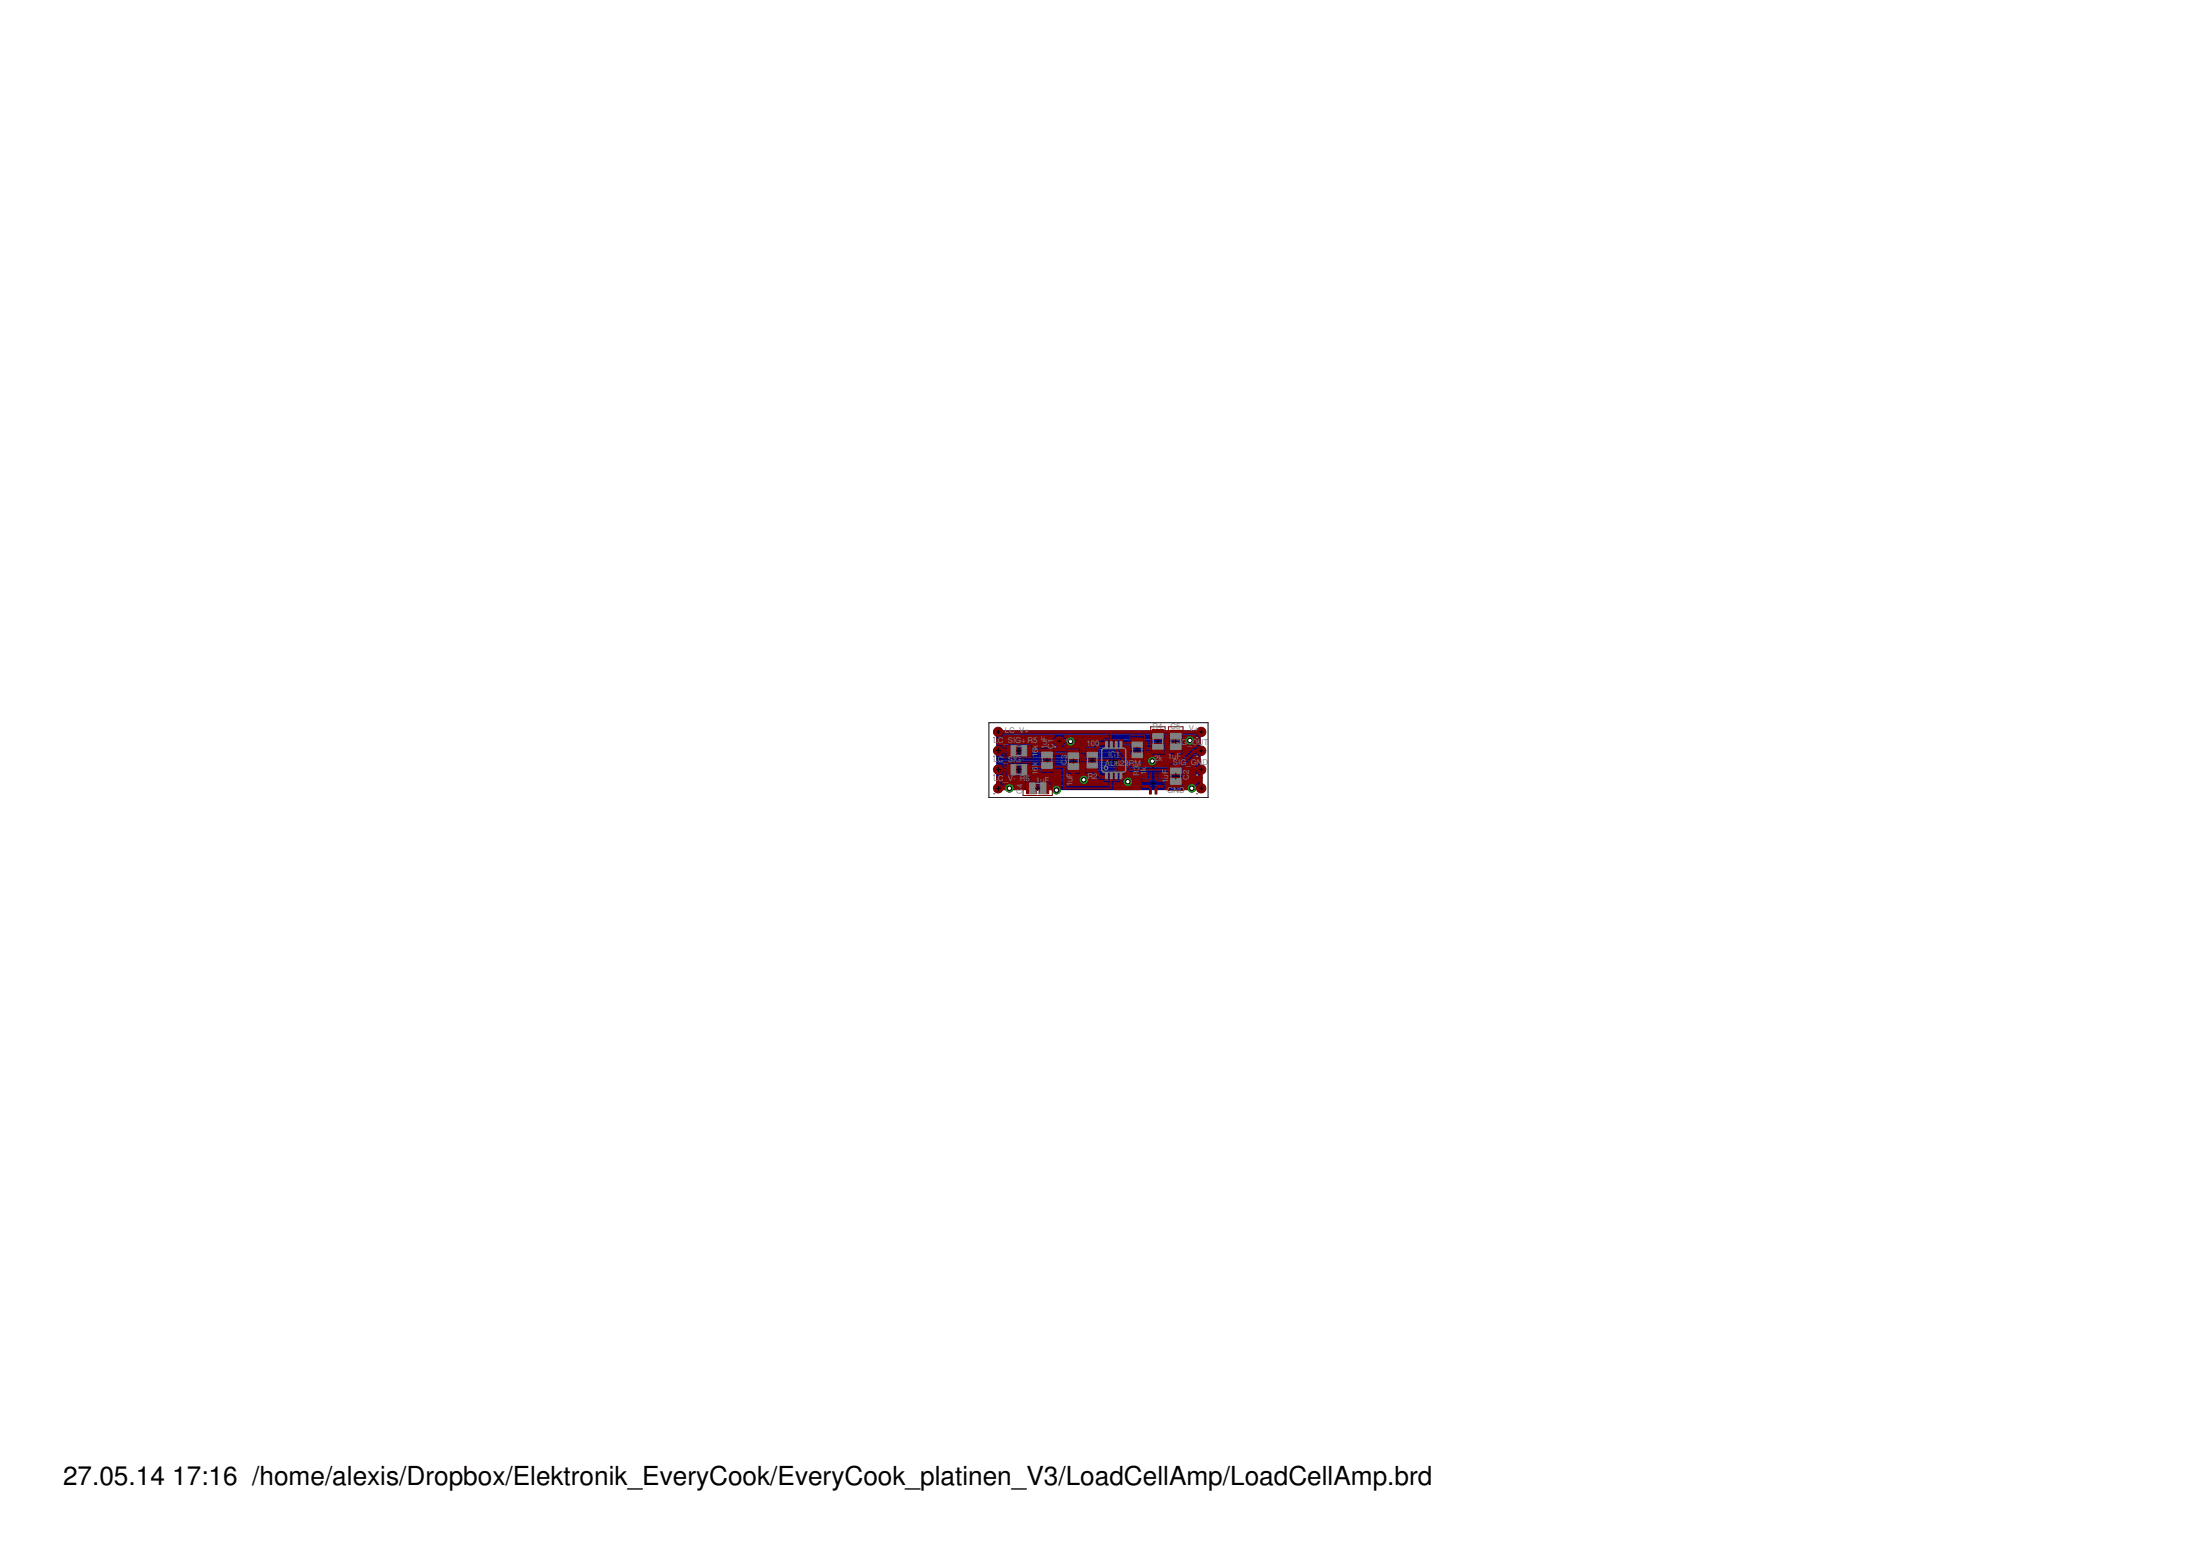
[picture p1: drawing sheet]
<svg xmlns="http://www.w3.org/2000/svg" width="297mm" height="210mm" viewBox="0 0 297 210" stroke-linecap="round" stroke-linejoin="round" font-family="sans-serif">
<path d="M136.3 106.4h24.6M144.5 100.1h.9v.2h.4v6.1" fill="none" stroke="#000080" stroke-width=".42"/>
<g fill="none" stroke="#000080" stroke-width=".25">
<path d="M134.6 98.7h27.4v7.8h-27.4zM134.6 99.9h27.4M134.6 99.7h27.4M134.6 99.5h27.4M134.6 99.3h27.4M134.6 99h27.4M134.6 98.8h27.4M160.7 99.9h.1v6.5M134.6 106.3h27.4M134.6 106.1h27.4M134.6 105.9h27.4M134.6 105.7h27.4"/>
<path d="M134.6 105.5h27.4M134.6 105.2h27.4M134.6 105h27.4M134.6 104.8h27.4M134.6 104.6h27.4M134.6 104.4h27.4M134.6 104.1h27.4M134.6 103.9h27.4M134.6 103.7h27.4M134.6 103.5h27.4M134.6 103.3h27.4M134.6 103h27.4"/>
<path d="M134.6 102.8h27.4M134.6 102.6h27.4M134.6 102.4h27.4M134.6 102.1h27.4M134.6 101.9h27.4M134.6 101.7h27.4M134.6 101.5h27.4M134.6 101.3h27.4M134.6 101h27.4M134.6 100.8h27.4M134.6 100.6h27.4M134.6 100.4h27.4"/>
<path d="M134.6 100.1h27.4M143.4 106.4l-.8 .3M146.3 105.3v1.1M152.3 105.5h.1v.9M155.6 102.7h.1v3.7"/>
</g>
<circle cx="160.9" cy="106.4" r=".51" fill="#008000" stroke="#008000" stroke-width=".14"/>
<circle cx="160.9" cy="106.4" r=".3" fill="#fff" stroke="#000" stroke-width=".14"/>
<circle cx="136.3" cy="106.4" r=".51" fill="#008000" stroke="#008000" stroke-width=".14"/>
<circle cx="136.3" cy="106.4" r=".3" fill="#fff" stroke="#000" stroke-width=".14"/>
<circle cx="160.7" cy="99.9" r=".51" fill="#008000" stroke="#008000" stroke-width=".14"/>
<circle cx="160.7" cy="99.9" r=".3" fill="#fff" stroke="#000" stroke-width=".14"/>
<circle cx="155.6" cy="102.7" r=".51" fill="#008000" stroke="#008000" stroke-width=".14"/>
<circle cx="155.6" cy="102.7" r=".3" fill="#fff" stroke="#000" stroke-width=".14"/>
<circle cx="152.3" cy="105.5" r=".51" fill="#008000" stroke="#008000" stroke-width=".14"/>
<circle cx="152.3" cy="105.5" r=".3" fill="#fff" stroke="#000" stroke-width=".14"/>
<circle cx="146.3" cy="105.3" r=".51" fill="#008000" stroke="#008000" stroke-width=".14"/>
<circle cx="146.3" cy="105.3" r=".3" fill="#fff" stroke="#000" stroke-width=".14"/>
<circle cx="142.6" cy="106.7" r=".51" fill="#008000" stroke="#008000" stroke-width=".14"/>
<circle cx="142.6" cy="106.7" r=".3" fill="#fff" stroke="#000" stroke-width=".14"/>
<circle cx="144.5" cy="100.1" r=".51" fill="#008000" stroke="#008000" stroke-width=".14"/>
<circle cx="144.5" cy="100.1" r=".3" fill="#fff" stroke="#000" stroke-width=".14"/>
<g fill="#800000" stroke="#800000" stroke-width=".14">
<path d="M149.2 99.8h.4v1.1h-.4z"/>
<path d="M149.9 99.8h.3v1.1h-.3z"/>
<path d="M150.5 99.8h.4v1.1h-.4z"/>
<path d="M151.2 99.8h.3v1.1h-.3z"/>
<path d="M151.2 104.4h.3v1h-.3z"/>
<path d="M150.5 104.4h.4v1h-.4z"/>
<path d="M149.9 104.4h.3v1h-.3z"/>
<path d="M149.2 104.4h.4v1h-.4z"/>
<path d="M140.6 101.1h1.5v1.3h-1.5z"/>
<path d="M140.6 102.8h1.5v1.3h-1.5z"/>
<path d="M146.7 101h1.5v1.3h-1.5z"/>
<path d="M146.7 102.9h1.5v1.3h-1.5z"/>
<path d="M152.8 101.5h1.5v1.3h-1.5z"/>
<path d="M152.8 99.6h1.5v1.3h-1.5z"/>
<path d="M155.6 100.4h1.5v1.3h-1.5z"/>
<path d="M155.6 98.5h1.5v1.3h-1.5z"/>
<path d="M158 103.3h1.5v1.3h-1.5z"/>
<path d="M158 104.9h1.5v1.4h-1.5z"/>
<path d="M136 100.6h1.3v1.5h-1.3z"/>
<path d="M137.9 100.6h1.3v1.5h-1.3z"/>
<path d="M136 103.1h1.3v1.5h-1.3z"/>
<path d="M137.9 103.1h1.3v1.5h-1.3z"/>
<path d="M144.2 102.9h1.5v1.3h-1.5z"/>
<path d="M144.2 101.2h1.5v1.4h-1.5z"/>
<path d="M138.6 105.7h1.3v1.4h-1.3z"/>
<path d="M140.3 105.7h1.3v1.4h-1.3z"/>
<path d="M158 100.3h1.5v1.3h-1.5z"/>
<path d="M158 98.6h1.5v1.3h-1.5z"/>
<path d="M156.2 106h.9v.3h-.9z"/>
<path d="M156 106.3h.2v.9h-.2z"/>
<path d="M155.2 106.3h.2v.9h-.2z"/>
<path d="M154.3 106h.9v.3h-.9z"/>
<path d="M154.3 105.3h.9v.2h-.9z"/>
<path d="M155.2 104.4h.2v.8h-.2z"/>
<path d="M156 104.4h.2v.8h-.2z"/>
<path d="M156.2 105.3h.9v.2h-.9z"/>
</g>
<g fill="#800000" stroke="#800000" stroke-width=".14">
<circle cx="134.8" cy="98.8" r=".64"/>
<circle cx="134.8" cy="101.3" r=".64"/>
<circle cx="134.8" cy="103.9" r=".64"/>
<circle cx="134.8" cy="106.4" r=".64"/>
<circle cx="162.2" cy="98.8" r=".64"/>
<circle cx="162.2" cy="101.3" r=".64"/>
<circle cx="162.2" cy="106.4" r=".64"/>
<circle cx="162.2" cy="103.9" r=".64"/>
<circle cx="143" cy="100.1" r=".64"/>
</g>
<path d="M134.8 98.8h27.4M158.7 98.8v.4M134.8 106.4h1.5M143 100.1h1.5M147.5 103.6l1.1 1.3M148.6 104.9h.1M149.4 104.9h-.8M149.4 100.4h-.8l-1.1 1.3M162.2 103.9v2.5h-1.3M162.2 105l-3.5 .6M162.2 101.3h-.9l-2.6 2.6" fill="none" stroke="#800000" stroke-width=".42"/>
<g fill="none" stroke="#800000" stroke-width=".25">
<path d="M134.6 99.9h7.4M135.1 99.7h7M135.5 99.5h6.7M143.8 99.5h5.7M144 99.7h4.9M144 99.9h4.3M148.3 99.8l-.2 .3M148.3 99.8h.1M148.8 99.8h-.4M148.8 99.8h.1M148.8 99.8l.3-.3h.4v-.2h-5.8l.3 .6h-.8v1.2a.96 .96 0 0 0 .8-.7M150 98.8l.1 1.6"/>
<path d="M156.3 98.8v.3M157.4 99.9v-.6h.3v.7M157.4 99.9l-.2 .2 .2 .1v1.6l-.2 .2h-1.8l-.1-.2v-.3h-.6v.5h-1v1.2l.8-.1 .2-.2v-.6h-2.3v.5M157.4 99.9h.3M157.4 99.7h.3M157.4 99.5h.3M159.8 99.9h2.2M159.8 99.7h2M159.8 99.5h1.7M160.7 99.9h-.7v1h-1.3M134.6 105.7h.3M134.6 105.4h.1"/>
<path d="M134.6 106.1h.3M134.6 105.9h.3M134.6 105.5h.3M134.6 105.2h3.7M134.6 105h3.7M134.6 100.1h8.3M134.8 103.9h1.8M134.8 101.3h1.8M134.9 106.3h3.4M135 100.4l.3 .1 .3 .4M135.1 104.8h.6M135.1 105.5h3.2"/>
<path d="M135.4 100.6h.2M135.4 104.6h.2M135.5 105.7h2.8M135.6 100.8h.1M135.6 100.9h.1M135.6 104.3v.5l.2 .1h1.6l.2-.1M135.6 104.3a.94 .94 0 0 1-1 .5v1.5h1.2v-.2M135.7 104.3l-.1 .1M135.7 105.9h2.6M135.7 100.4h-1.1v-.6a.92 .92 0 0 0 1-.5h6.7l-.2 .3-.1 .3h.9v1.2l-.5-.2M135.8 106.1h2.5M135.8 106.5v.1"/>
<path d="M137.5 100.4h.1M137.6 104.8l.1 .1h.6v1.6h-3.4v-1.1l.5 .2 .4 .5M137.6 104.8h.1M138.5 101.3h2.9v.5h3.5v.1h1.3v.7h4.4v2.3h.1M139.2 105.2h4M139.2 105h4M139.4 100.4h2.6M139.5 104.8h3.7M139.5 103.9h.8v.3l.2 .2h1.8l.2-.2v-.3h.7v2.6h-2.1v-1.2h.7l.2 .2v.8h-1.2v-1h-1.6v-.4l.3-.1zM139.5 104.4h.9M139.5 100.8h1M139.5 104.6h3.7"/>
<path d="M139.5 104.1h.8M139.5 100.6h2.6M140.8 105.7h.3M140.8 106.1h.3M140.8 105.9h.3M140.8 105.5h.3M140.9 106.4h2.1l-.4 .3M141.1 106.3h2.1M141.4 103.5h.1M141.9 105.5h1.3M142 105.7h1.2M142 106.5v.1"/>
<path d="M142 106.1h1.2M142 105.9h1.2M142 100.4l.5 .6v.3h1.3v-.2l.2-.2h1.8l.2 .2v.3h.4M142 100.4v-.2h2v.2M142.3 100.8l-2.8 .1v-.4l-.2-.2h-1.6l-.1 .1-.2-.1h-1.6l-.2 .2v.4M142.3 100.8h.1M142.3 104.4h.9M142.5 104.1h.7M142.5 101.3h1.3M142.5 101h.2M142.9 100.4h.3M142.9 100.8h.3"/>
<path d="M142.9 101h.3M142.9 100.6h.3M143.2 100.1h4.9M143.4 101h.5M143.7 100.8h2.8M143.9 100.6h3.8M144 100.4h3.9M144.1 105.9h5.4M144.1 105.5h4.8M144.1 105.2h4.1M144.1 105h3.9M144.1 104.8h3.7"/>
<path d="M144.8 104.4h.3M144.8 104.6h.3M144.8 104.1h.3M144.8 103.9h.3M144.9 103.6l.2 1.6 1.2 .1M145.1 103.7h1.3M145.8 104.6h1.8M145.9 101h.5M146 101.3h.4M146 104.4h.4M146 103.5v-.4h.4v1.3M146 104.1h.4"/>
<path d="M146 103.9h.4M146 103.3h.4M146.4 103.5h-1.3v1.1h.6l.3-.2v-.7h-1.2v.9h-.7v1.4h5.4v-.3h-5.4M146.4 104.4l.2 .1h1l.7 .9M146.4 101.4v.1M148.1 100.1v.1M148.1 100.2l-.5 .5h-1l-.2 .2v.5M148.3 105.4h.6M148.4 105.4h.1M148.9 105.4l.2 .3M148.9 105.4h.1M150.1 104.9l-.1 1.5h-6.3v-2.9h-5.2v.4h.2v2.5h.6"/>
<path d="M150.5 106.3h3.4M150.5 106.1h3.4M150.5 105.9h3.4M150.7 100.4v1l2 2.5h6M151.1 103.5h.7M151.1 103.9h1M151.1 103.7h.8M151.1 103.3h.5M151.1 103h.3M151.1 102.8h.2M151.1 102.6h.1M151.2 101.3h1.3"/>
<path d="M151.3 104.9h1v.6M151.3 100.4v-.1l3.5-.1v.8h1.5M151.3 104v1.7M151.3 104.4h.1M151.3 105.7h.1M151.3 105.5h.1M151.3 105.2h.1M151.3 105h.1M151.3 104.8h.1M151.3 104.6h.1M151.3 104.1h.1M151.4 101.5h1"/>
<path d="M151.6 101.7h.8M151.7 101.9h.7M151.8 105.7h2.2M151.8 104.1h.5M151.8 101h.7M151.9 100.8h.6M151.9 105.5h2M151.9 102.1h1.5M151.9 104.4h3v.5h-.7l-.3 .2v.6l.2 .1-.2 .1M151.9 105.2h2M151.9 105h2.2M151.9 104.8h3"/>
<path d="M151.9 104.6h3M152.1 102.4h.3M152.3 102.6h.1M152.4 101.5l.2-.3-.1-.2v-.3h-.6v.3l-.2 .2h-.5l1.2 1.6M152.4 102.8h.1M152.5 104.3l-1.4-1.7v1.4h.6l.2 .2v1.2l-.1 .3h-.2h-1.1v.8h3.6l-.2-.1v-.5M152.6 104.3h.2M152.8 103.3h4.9M153.4 103h.3M153.4 102.8h.3M153.4 102.6h.3M153.4 102.4h.3"/>
<path d="M153.5 102.2h1.4v.3h.7v.2M153.7 102.1h6M154.6 103h3.2M154.7 102.8h4.4M154.7 102.6h4.6M154.7 102.4h4.8M154.7 101.9h.7M154.7 101.7h.6M156.5 104.8h1.1M156.5 104.6h1.2M157.3 101.9h.5M157.3 100.1h.3"/>
<path d="M157.3 105h.3M157.4 100.4h.2M157.4 101.5h.2M157.4 100.8h1.2M157.4 101.7h.2M157.4 101.3h.2M157.4 101h1.2M157.4 100.6h.2M157.4 105.7h1.2M157.5 106.3h.1M157.5 106.1h.1M157.5 105.9h.1"/>
<path d="M157.5 105.5h.1M157.5 105.2h.1M157.6 100.1v.7h1v1.2l-.8-.1-.2-.3v-.6h2.3v.7l-.3 .2-.7 .1v-1.2h1v-.7M157.6 104.8v.7h1v.2h-1v.6l.1 .2h-.4l.2-.1v-.5M157.7 104.7v-.4h-1.2v.6h.8l.2 .2v.6l-.2 .1 .2 .1M157.7 100v.1M157.7 100.1h-.1M157.7 104.7v.1M157.7 104.7l-.1 .1M158.1 103.5h1.2l-.6 .4zM158.6 101.5h.3M158.6 101.9h.3"/>
<path d="M158.6 101.7h.3M158.6 101.3h.3M158.9 105.7h2.6M158.9 101h1.9M159.7 101.9h.3M159.8 100v-.7h1.6l.2 .3 .4 .2v.6M159.8 100.1h.1M159.8 100v.1M159.8 104.7v.1M159.8 104.4h1.5M159.8 104.8h1.9M159.8 104.6h1.6"/>
<path d="M159.8 104.1h1.4M159.8 103.9h2.2M159.8 103.7h1.4M159.9 101.7h.3M159.9 100.1h2.1M159.9 100.4h2.1M159.9 101.5h.5M159.9 106.3h2.1M159.9 106.1h1.3M159.9 105.9h1.4M159.9 105.5h1.9M159.9 105.2h2.1"/>
<path d="M159.9 105h2.1M159.9 101.3h.7M159.9 100.6h1.7M159.9 103.5h1.3M160.1 103.3h1.3M160.4 103h1.2M160.6 102.8h1.4M160.8 101.1l-1.8 1.8h-1.1l-.2 .2-.1 .3h-4.7l-.2-.2h.7v-1.2h-1v-.5M160.8 101.1v.1M160.8 102.6h1.2M161 102.4h1M161.1 100.8l-.3 .3"/>
<path d="M161.2 106.5v.1M161.2 102.1h.4M161.3 104.4l.2 .3 .5 .2v.5l-.6 .4-.2 .5h.8v.2h-2.2l.1-.2v-.6h-1v-.2h1l-.1-.8M161.6 102.2l.4 .1v.6l-.6 .3-.2 .6h.8v.2h-.8l.1 .4M161.6 102.2l-.2-.2-1.6 1.6v1.1M162 100.4l-.4 .1-.2 .3h-2.5"/>
</g>
<circle cx="160.9" cy="106.4" r=".51" fill="#008000" stroke="#008000" stroke-width=".14"/>
<circle cx="160.9" cy="106.4" r=".3" fill="#fff" stroke="#000" stroke-width=".14"/>
<circle cx="136.3" cy="106.4" r=".51" fill="#008000" stroke="#008000" stroke-width=".14"/>
<circle cx="136.3" cy="106.4" r=".3" fill="#fff" stroke="#000" stroke-width=".14"/>
<circle cx="160.7" cy="99.9" r=".51" fill="#008000" stroke="#008000" stroke-width=".14"/>
<circle cx="160.7" cy="99.9" r=".3" fill="#fff" stroke="#000" stroke-width=".14"/>
<circle cx="155.6" cy="102.7" r=".51" fill="#008000" stroke="#008000" stroke-width=".14"/>
<circle cx="155.6" cy="102.7" r=".3" fill="#fff" stroke="#000" stroke-width=".14"/>
<circle cx="152.3" cy="105.5" r=".51" fill="#008000" stroke="#008000" stroke-width=".14"/>
<circle cx="152.3" cy="105.5" r=".3" fill="#fff" stroke="#000" stroke-width=".14"/>
<circle cx="146.3" cy="105.3" r=".51" fill="#008000" stroke="#008000" stroke-width=".14"/>
<circle cx="146.3" cy="105.3" r=".3" fill="#fff" stroke="#000" stroke-width=".14"/>
<circle cx="142.6" cy="106.7" r=".51" fill="#008000" stroke="#008000" stroke-width=".14"/>
<circle cx="142.6" cy="106.7" r=".3" fill="#fff" stroke="#000" stroke-width=".14"/>
<circle cx="144.5" cy="100.1" r=".51" fill="#008000" stroke="#008000" stroke-width=".14"/>
<circle cx="144.5" cy="100.1" r=".3" fill="#fff" stroke="#000" stroke-width=".14"/>
<path d="M152.6 99.3h1.9v3.9h-1.9zM155.4 98.1h1.9v3.9h-1.9zM157.8 98.1h1.9v3.9h-1.9zM135.6 100.4h3.9v1.9h-3.9zM135.6 102.9h3.9v2h-3.9zM138.1 105.4h4v2h-4zM140.4 100.6h1.9v4h-1.9zM143.9 100.8h2v3.9h-2zM146.5 100.6h1.9v4h-1.9zM157.8 102.8h1.9v3.9h-1.9z" fill="none" stroke="#800000" stroke-width=".14"/>
<path d="M155.7 99.7v.8M157 99.7v.8M137.2 100.7h.8M137.2 102h.8M137.2 103.3h.8M137.2 104.5h.8M146.8 102.2v.8M148.1 102.2v.8M149 104.2h2.7a.29 .29 0 0 0 .3-.3v-2.6l-.1-.2-.2-.1h-2.6l-.3 .1v.2v2.6a.29 .29 0 0 0 .3 .3M152.9 100.8v.8M154.2 100.8v.8" fill="none" stroke="#808080" stroke-width=".17"/>
<g fill="none" stroke="#808080" stroke-width=".14">
<path d="M158.1 99.7v.8M159.4 99.7v.7M139.7 105.7h.8M139.7 107.1h.8M140.7 102.3v.7M142 102.2v.8M144.3 102.4v.7M145.6 102.4v.7M158.1 104.4v.7M159.4 104.4v.7"/>
<circle cx="149.3" cy="103.7" r=".25"/>
</g>
<g fill="#808080" stroke="#808080" stroke-width=".14">
<path d="M149.3 100.1h.2v.9h-.2z"/>
<path d="M149.9 100.1h.3v.9h-.3z"/>
<path d="M150.6 100.1h.2v.9h-.2z"/>
<path d="M151.2 100.1h.3v.9h-.3z"/>
<path d="M149.3 104.3h.2v.8h-.2z"/>
<path d="M149.9 104.3h.3v.8h-.3z"/>
<path d="M150.6 104.3h.2v.8h-.2z"/>
<path d="M151.2 104.3h.3v.8h-.3z"/>
<path d="M140.7 101.5h1.4v.8h-1.4z"/>
<path d="M140.7 103h1.4v.7h-1.4z"/>
<path d="M146.8 103h1.4v.7h-1.4z"/>
<path d="M146.8 101.6h1.4v.6h-1.4z"/>
<path d="M152.8 100.2h1.4v.6h-1.4z"/>
<path d="M152.8 101.6h1.4v.7h-1.4z"/>
<path d="M155.6 99h1.4v.7h-1.4z"/>
<path d="M155.6 100.5h1.4v.6h-1.4z"/>
<path d="M158 103.7h1.5v.7h-1.5z"/>
<path d="M158 105.1h1.5v.8h-1.5z"/>
<path d="M138 100.6h.6v1.4h-.6z"/>
<path d="M136.5 100.6h.6v1.4h-.6z"/>
<path d="M138 103.2h.6v1.4h-.6z"/>
<path d="M136.5 103.2h.6v1.4h-.6z"/>
<path d="M144.2 103.1h1.4v.7h-1.4z"/>
<path d="M144.2 101.6h1.4v.8h-1.4z"/>
<path d="M139 105.7h.8v1.4h-.8z"/>
<path d="M140.5 105.7h.7v1.4h-.7z"/>
<path d="M158 100.4h1.5v.8h-1.5z"/>
<path d="M158 99h1.5v.7h-1.5z"/>
<path d="M134.2 99.5l.1 .1z"/>
<path d="M134.2 102.1h.1z"/>
<path d="M134.2 104.6h.1z"/>
<path d="M134.2 107.1l.1 .1z"/>
<path d="M161.5 99.5l.2 .1z"/>
<path d="M161.5 102.1h.2z"/>
<path d="M161.5 107.1l.2 .1z"/>
<path d="M161.5 104.6h.2z"/>
<path d="M142.4 100.8h.2z"/>
</g>
<g fill="none" stroke="#000" stroke-width=".14">
<path d="M133.5 97.6h29.6v10.1h-29.6zM134.5 98.8h.5M134.8 98.6v.5M143 99.8v.5M156.3 99.8v.5M158.7 99.8v.6M161.9 98.8h.5M162.2 98.6v.5M134.5 101.3h.6M134.5 103.9h.6M134.5 106.4h.6M134.8 101v.7"/>
<path d="M134.8 103.5v.7M134.8 106.1v.6M137.2 101.3h.7M137.2 103.9h.7M137.6 101v.7M137.6 103.5v.7M139.8 106.4h.6M140.1 106.1v.6M141.1 102.6h.5M141.4 102.4v.5M142.8 100.1h.5M144.6 102.7h.6"/>
<path d="M144.9 102.4v.6M147.2 102.6h.5M147.5 102.4v.5M149.8 102.6h1.1M150.4 102v1.2M153.3 101.2h.5M153.5 100.9v.6M155.4 105.8h.6M155.7 105.5v.6M156.1 100.1h.5M158.3 104.8h.9M158.5 100.1h.5"/>
<path d="M158.7 104.4v.8M161.9 101.3h.6M161.9 103.9h.6M161.9 106.4h.5M162.2 101v.6M162.2 103.6v.6M162.2 106.2v.5"/>
</g>
<g font-size="3.5">
<text x="8.5" y="200.4">27.05.14</text>
<text x="23.2" y="200.4">17:16 /home/alexis/Dropbox/Elektronik_EveryCook/EveryCook_platinen_V3/LoadCellAmp/LoadCellAmp.brd</text>
</g>
<g font-size="1.1" fill="#808080">
<text x="134.1" y="100.3">L</text>
<text x="134.7" y="100.3">C_SIG+ R5</text>
<text x="135.7" y="98.9">LC_V+</text>
<text x="140.1" y="101.6" transform="rotate(-90 140.1 101.6)">6</text>
<text x="140.1" y="101.1" transform="rotate(-90 140.1 101.1)">k</text>
<text x="141.4" y="101.1" transform="rotate(-90 141.4 101.1)">1</text>
<text x="141.4" y="100.6" transform="rotate(-90 141.4 100.6)">u</text>
<text x="141.4" y="100" transform="rotate(-90 141.4 100)">F</text>
<text x="142.3" y="101.1" transform="rotate(-90 142.3 101.1)">C</text>
<text x="142.3" y="100.3" transform="rotate(-90 142.3 100.3)">1</text>
<text x="146.7" y="100.7">100</text>
<text x="155.6" y="98.4">R4</text>
<text x="158" y="98.4">C5</text>
<text x="158.5" y="100.6">SIG_</text>
<text x="160.5" y="98.7">V+</text>
<text x="160.9" y="100.6">OUT</text>
<text x="134.1" y="102.9">L</text>
<text x="134.1" y="105.4">L</text>
<text x="134.7" y="102.9">C_SIG-</text>
<text x="134.7" y="105.4">C_V- R6</text>
<text x="138.1" y="107.2" transform="rotate(-90 138.1 107.2)">C</text>
<text x="138.1" y="106.4" transform="rotate(-90 138.1 106.4)">4</text>
<text x="139.9" y="105.6">1uF</text>
<text x="140.1" y="104.6" transform="rotate(-90 140.1 104.6)">1</text>
<text x="140.1" y="104" transform="rotate(-90 140.1 104)">6</text>
<text x="140.1" y="103.5" transform="rotate(-90 140.1 103.5)">k</text>
<text x="140.1" y="102.2" transform="rotate(-90 140.1 102.2)">1</text>
<text x="144" y="103.2" transform="rotate(-90 144 103.2)">C</text>
<text x="144" y="102.5" transform="rotate(-90 144 102.5)">3</text>
<text x="144.8" y="106.2" transform="rotate(-90 144.8 106.2)">1</text>
<text x="144.8" y="105.6" transform="rotate(-90 144.8 105.6)">u</text>
<text x="144.8" y="105" transform="rotate(-90 144.8 105)">F</text>
<text x="146.8" y="105.1">R2</text>
<text x="149.2" y="103.4">AD</text>
<text x="149.6" y="102.2">IC1</text>
<text x="150.6" y="103.4">623RM</text>
<text x="153.8" y="104.8" transform="rotate(-90 153.8 104.8)">R</text>
<text x="153.8" y="104" transform="rotate(-90 153.8 104)">3</text>
<text x="154.8" y="104.6" transform="rotate(-90 154.8 104.6)">1</text>
<text x="154.8" y="104" transform="rotate(-90 154.8 104)">k</text>
<text x="155.8" y="102.7">2k 1uF</text>
<text x="157.6" y="107">GND</text>
<text x="157.7" y="105.7" transform="rotate(-90 157.7 105.7)">1</text>
<text x="157.7" y="105.1" transform="rotate(-90 157.7 105.1)">u</text>
<text x="157.7" y="104.5" transform="rotate(-90 157.7 104.5)">F</text>
<text x="158.4" y="103.2">SIG_GND</text>
<text x="160.5" y="105.2" transform="rotate(-90 160.5 105.2)">C</text>
<text x="160.5" y="104.5" transform="rotate(-90 160.5 104.5)">2</text>
</g>
<text font-size=".3" fill="#808080" x="143.9" y="100.1">GND9</text>
</svg>
